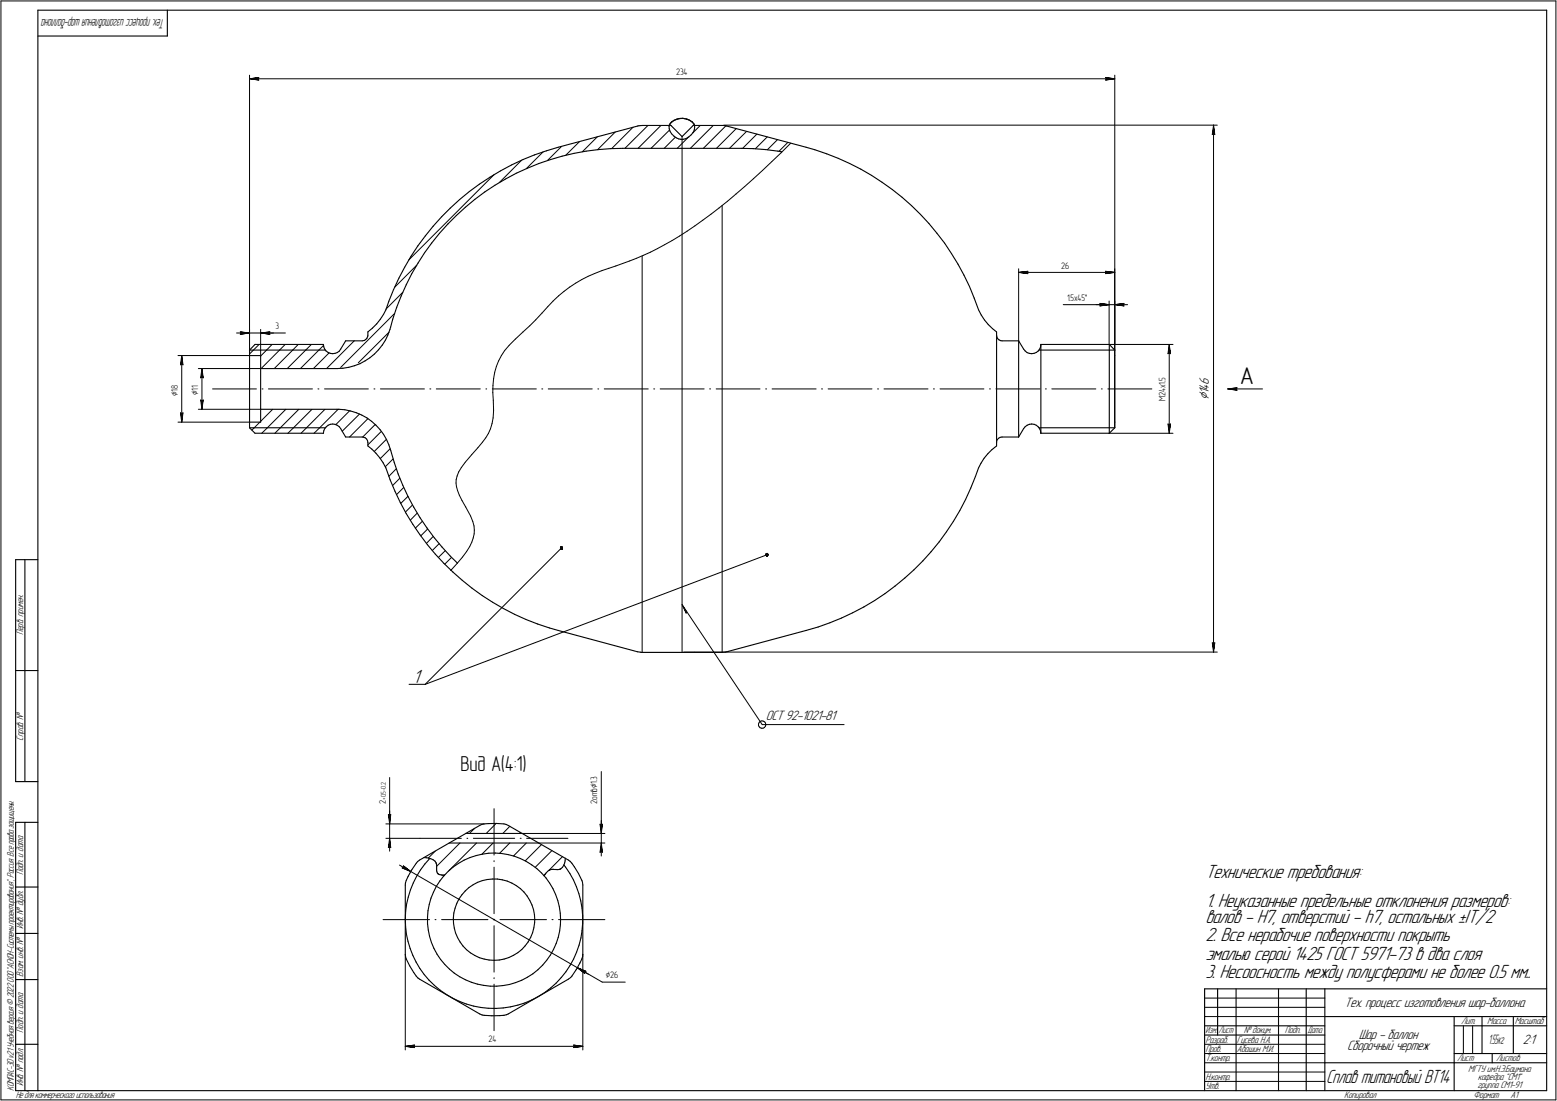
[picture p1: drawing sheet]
<svg xmlns="http://www.w3.org/2000/svg" width="842mm" height="595mm" viewBox="0 0 842 595" stroke-linecap="round" stroke-linejoin="round" font-family="sans-serif">
<g fill="none" stroke="#000" stroke-width=".59">
<path d="M20 6v584zM20 6h817zM20 19h71zM91 6v13zM837 6v584zM302 80l43-12zM345 68h1zM346 68h1zM347 68h16zM362 68v2zM362 70v1zM362 68h.1"/>
<path d="M362 67h.1M362 71l1 1zM363 67h-1zM363 68l6 6zM363 72l1 2zM363 66v1zM363 66l2-1zM364 74l2 1zM365 65l1-1zM366 75h1zM366 64h2zM367 75h1z"/>
<path d="M368 64h1zM368 75h1zM369 75h.1M369 75h1zM369 64h.1M369 64h1zM370 75h1zM370 64h1zM370 64h2zM371 75l2-1zM371 64l2 1zM372 64l1 1z"/>
<path d="M373 74l1-1zM373 65l1 1zM374 66l1 1zM375 68h16zM375 68l-6 6zM375 72l-1 1zM375 67l1 1zM375 70v2zM376 68h.1M376 68v1zM376 69l-1 1zM391 68h.1"/>
<path d="M391 68h2zM393 68l43 12zM436 80l5 1zM259 100l6-4zM265 96l6-4zM271 92l6-3zM273 97l6-3zM277 89l6-3zM279 94l6-3zM283 86l6-2zM285 91l6-3zM289 84l6-2z"/>
<path d="M291 88l7-2zM295 82l7-2zM298 86l6-2zM304 84l6-1zM310 83l7-1zM317 82l7-1zM324 81l6-1zM330 80h7zM337 80h32zM369 80h32zM401 80h7zM408 80l6 1z"/>
<path d="M414 81l7 1zM421 82h2zM441 81l6 2zM447 83l6 3zM453 86l7 2zM460 88l6 3zM466 91l5 4zM471 95l6 4zM477 99l6 3zM239 117l-5 5zM244 112l5-4zM244 112l-5 5z"/>
<path d="M247 117l5-5zM247 117l-5 4zM249 108l5-4zM252 112l5-4zM254 104l5-4zM257 108l5-4zM262 104l6-4zM268 100l5-3zM483 102l5 5zM488 107l5 4zM493 111l5 5zM498 116l4 5z"/>
<path d="M222 139l-3 5zM226 133l-4 6zM230 137l-4 5zM230 128l-4 5zM234 131l-4 6zM234 122l-4 6zM238 126l-4 5zM242 121l-4 5zM502 121l5 5zM507 126l4 5zM511 131l4 6zM515 137l3 6z"/>
<path d="M213 157l-3 6zM216 150l-3 7zM217 160l-2 6zM219 144l-3 6zM220 154l-3 6zM223 148l-3 6zM226 142l-3 6zM518 143l3 6zM521 149l3 6zM524 155l3 6zM199 179v2zM199 179l2-2z"/>
<path d="M201 177l3-2zM206 173l-2 2zM207 170l-1 3zM209 167l-2 3zM210 163l-1 4zM211 178l-1 3zM211 177v1zM212 172l-1 5zM215 166l-3 6zM527 161l2 6zM529 167l2 3zM531 170l1 3z"/>
<path d="M532 173l3 2zM535 175l2 3zM537 178l2 1zM539 179v2zM135 192v36zM135 192h6zM135 189v3zM135 189h41zM138 186l-3 3zM138 186h37zM141 199v22zM141 199h41z"/>
<path d="M141 192v7zM175 186v1zM175 187l1 2zM176 189v1zM176 190h1zM177 190l2 1zM179 191h1zM180 191h1zM181 191h1zM182 199h3zM182 191l1-1zM184 189l-1 1z"/>
<path d="M185 199h4zM187 184l-3 5zM187 184h9zM189 199l3-1zM192 198l3-1zM195 197l2-2zM196 184h1zM197 184h1zM197 195l3-2zM198 183v1zM199 182l-1 1zM199 181v1z"/>
<path d="M200 193l3-2zM205 189l-2 2zM207 187l-2 2zM208 184l-1 3zM210 181l-2 3zM539 181v1zM539 181v58zM539 182l1 1zM540 183v1zM540 184h1zM541 184h1zM542 184h9z"/>
<path d="M551 184l3 5zM551 184v52zM554 189v1zM554 190l1 1zM555 191h2zM557 191h1zM558 191h1zM559 191l1-1zM560 190h2zM562 189h41zM562 189v1zM563 188l-1 1z"/>
<path d="M563 186h37zM563 186v2zM563 186v48zM600 186l3 3zM600 186v48zM603 192v36zM603 189v3zM135 228h6zM135 228v3zM135 231l3 3zM135 231h41zM138 234h37z"/>
<path d="M141 221h41zM141 221v7zM175 233v1zM176 232l-1 1zM176 231l1-1zM176 231v1zM177 230l2-1zM179 229h1zM180 229h1zM181 229l1 1zM182 221h1zM182 230l1 1z"/>
<path d="M183 221h4zM183 231l1 1zM184 232l3 4zM187 221l3 1zM187 236h9zM190 222l3 1zM193 223l3 1zM196 224l2 2zM196 236h1zM197 236l1 1zM198 237h.1M198 237l1 1z"/>
<path d="M198 226l3 2zM199 238v1zM199 239v2zM201 228l2 2zM203 230l3 2zM206 232l1 3zM207 235l2 3zM209 238l1 2zM539 239h.1M539 239v2zM539 238v1zM540 237l1-1z"/>
<path d="M540 237l-1 1zM541 236h1zM542 236h9zM554 232l-3 4zM554 231l1-1zM554 231v1zM555 230l2-1zM557 229h1zM558 229h1zM559 229l1 1zM560 230l2 1zM562 231v1z"/>
<path d="M562 231h41zM562 232l1 1zM563 233v1zM563 234h37zM603 228v3zM603 231l-3 3zM199 241l2 2zM201 243l2 2zM203 245l2 2zM205 247l2 3zM207 250l2 3zM209 253l2 6z"/>
<path d="M210 240l1 4zM211 259l3 7zM211 244l2 6zM213 250l2 6zM215 256l3 6zM528 258l-3 6zM529 253l-1 5zM531 250l-2 3zM532 248l-1 2zM534 245l2-2zM534 245l-2 3zM536 243l3-2z"/>
<path d="M214 266l2 6zM216 272l4 6zM218 262l3 6zM220 278l3 5zM221 268l3 6zM224 274l3 6zM227 280l4 5zM519 276l-3 6zM522 270l-3 6zM525 264l-3 6zM223 283l4 6zM227 289l4 5z"/>
<path d="M231 285l4 6zM231 294l4 6zM235 291l4 5zM235 300l5 5zM239 296l5 5zM504 298l-5 5zM508 293l-4 5zM512 287l-4 6zM516 282l-4 5zM8 303v119zM8 303h12zM13 303v119z"/>
<path d="M240 305l5 4zM244 301l3 3zM245 309l5 5zM250 314l5 4zM255 318l6 4zM484 317l5-4zM489 313l5-5zM494 308l5-5zM261 322l5 4zM266 326l6 3zM272 329l6 3zM278 332l6 3z"/>
<path d="M284 335l7 2zM291 337l6 2zM297 339l5 2zM442 339l7-2zM449 337l6-3zM455 334l6-3zM461 331l6-3zM467 328l6-3zM473 325l6-4zM479 321l5-4zM302 341l43 11zM345 352l2 1z"/>
<path d="M347 353h.1M347 353h29zM376 353h15zM391 353l1-1zM392 352h1zM393 352l43-11zM436 341l6-2zM8 362h12zM8 422h12zM8 444v146zM8 444h12zM13 444v146z"/>
<path d="M243 456h49zM252 451h30zM259 446h1zM260 446l2-1zM262 445h2zM264 445h4zM268 445h5zM273 445l1 1zM274 446h1zM275 446l32 19zM8 479h12zM219 478v38z"/>
<path d="M219 477v1zM220 476l-1 1zM221 474l-1 2zM223 470l-2 4zM224 477l-2 4zM225 467l-2 3zM225 474l-1 3zM226 466l1-1zM226 466l-1 1zM227 465l32-19zM227 470l-2 4zM229 464h2z"/>
<path d="M230 467l-3 3zM231 464h1zM232 464h1zM232 464l-2 3zM233 464l1 1zM234 465h1zM235 465l1 1zM236 466h.1M236 479l-2 3zM236 467h.1M236 467v1zM236 468h.1"/>
<path d="M236 468v1zM236 469h.1M236 469v1zM236 470h.1M236 470v1zM236 471v1zM236 472h1zM237 472h.1M237 473h1zM238 476l-2 3zM238 473h1zM239 473h.1"/>
<path d="M240 473h.1M240 473l-2 3zM242 471l3-2zM242 471l-2 2zM245 469l3-2zM248 467l3-2zM251 465l3-1zM254 480l2-2zM254 464l4-2zM256 478l2-1zM258 462h3zM258 477l3-1z"/>
<path d="M261 476l3-1zM261 462l3-1zM264 475h2zM264 461h4zM266 475h3zM268 461h3zM269 475l3 1zM271 461l4 1zM272 476h2zM274 476l3 1zM275 462l3 1zM277 477l2 2z"/>
<path d="M278 463l3 1zM279 479l2 1zM281 464l4 2zM285 466l3 1zM288 467l2 2zM290 469l3 3zM293 472l2 2zM294 473h.1M295 473h-1zM295 474l2 3zM295 472v1zM296 471l1-1z"/>
<path d="M296 471l-1 1zM297 470h.1M297 477l2 3zM297 470h1zM298 470h1zM299 470h.1M300 470h.1M301 470h.1M301 470h1zM302 470h1zM303 470h.1M303 470l1-1z"/>
<path d="M305 468l1 1zM305 468l-1 1zM305 466v2zM306 465l-1 1zM306 464v1zM306 469l2 3zM307 465l1 1zM308 472l2 4zM308 466l1 1zM309 467l2 2zM310 476l2 3zM311 469l2 3z"/>
<path d="M312 479l1 4zM313 472l2 4zM315 476v1zM315 477v1zM315 478v38zM219 497v4zM219 493v4zM220 489l-1 4zM221 485l-1 4zM222 481l-1 4zM231 496v3zM231 499l1 4z"/>
<path d="M231 492v4zM232 489l-1 3zM233 485l-1 4zM234 482l-1 3zM245 496v3zM245 499l1 3zM245 494v2zM246 491l-1 3zM247 488l-1 3zM248 486l-1 2zM250 484l-2 2zM252 482l2-2z"/>
<path d="M252 482l-2 2zM281 480l2 2zM283 482l2 2zM285 484l2 3zM287 487l1 2zM288 489l1 3zM289 492v2zM289 494v3zM289 499v3zM289 497v2zM299 480l1 3zM300 483l2 4z"/>
<path d="M302 487l1 3zM303 490v4zM303 494v3zM303 500v3zM303 497v3zM313 483l1 4zM314 487l1 4zM315 491v4zM315 499v4zM315 495v4zM8 505h12zM219 516v1z"/>
<path d="M219 501l1 4zM219 517l1 1zM220 518l2 4zM220 505l1 4zM221 509l1 4zM222 513l1 3zM223 516l2 4zM232 503v3zM232 506l1 3zM233 509l2 4zM235 513l1 3zM236 516l2 3z"/>
<path d="M238 519l3 2zM246 502v2zM246 504l1 3zM247 507l2 2zM249 509l1 2zM250 511l2 2zM252 513l2 2zM254 515l3 1zM257 516l2 2zM259 518h3zM262 518l2 1zM264 519h3z"/>
<path d="M267 519h3zM270 519l3-1zM273 518h2zM275 518l3-2zM278 516l2-1zM280 515l2-2zM284 511l-2 2zM286 509l-2 2zM287 507l-1 2zM288 504l-1 3zM289 502l-1 2zM296 519l-3 3z"/>
<path d="M298 516l-2 3zM299 513l-1 3zM301 510l-2 3zM302 507l-1 3zM303 503l-1 4zM310 518l-2 4zM312 515l-2 3zM313 511l-1 4zM314 507l-1 4zM315 518l-1 2zM315 503l-1 4zM315 517v1z"/>
<path d="M315 516v1zM8 530h12zM222 522l2 4zM224 526l1 2zM225 520l2 3zM225 528l1 1zM226 529h1zM227 529l32 19zM227 523l2 4zM229 527l3 3zM232 530l3 3zM235 533l3 2z"/>
<path d="M238 535l3 3zM241 521l2 3zM241 538l4 2zM243 524l3 2zM245 540l3 1zM246 526l3 2zM249 528l3 2zM252 530l3 1zM255 531l3 1zM258 532l4 1zM262 533h3zM265 533h4z"/>
<path d="M269 533h3zM272 533l4-1zM276 532l3-1zM279 531l3-1zM282 530l3-2zM285 528l3-2zM288 526l3-2zM291 524l2-2zM291 539l4-2zM295 537l3-3zM298 534l3-3zM304 528l-3 3z"/>
<path d="M306 525l-2 3zM307 529l2-1zM308 522l-2 3zM309 528h.1M312 524l-3 4zM314 520l-2 4zM652 535h185zM652 535v55zM659 535v24zM669 535v55zM691 535v55zM706 535v55z"/>
<path d="M717 535v55zM248 541l4 2zM252 543l4 1zM256 544l4 1zM259 548l2 1zM260 545h4zM261 549h1zM262 549h4zM264 545h4zM266 549h4zM268 545h4zM270 549h3z"/>
<path d="M272 545l4-1zM273 549l1-1zM274 548h1zM275 548l32-19zM276 544l4-1zM280 543l4-1zM284 542l4-1zM288 541l3-2zM652 554h65zM652 559h65zM717 549h120zM786 549v41z"/>
<path d="M786 554h16zM802 549v20zM802 554h35zM818 549v20zM8 564h12zM717 574h69zM786 574h51zM786 569h51zM807 569v5zM8 590h12zM20 590h817z"/>
</g>
<g fill="none" stroke="#000" stroke-width=".54">
<path d="M1 1v594zM1 1h841zM842 1v594zM135 43l5-1zM135 43h5zM135 43h468zM135 41v190zM139 43h1zM140 42l-1 1zM598 43h5zM598 42v1zM598 42l5 1z"/>
<path d="M598 43h.1M603 41v190zM342 69l-11 11zM369 74v279zM375 72l4-4zM391 68h267zM409 72l-7 8zM656 73v-1zM656 68l1 5zM656 72l1 1zM656 68v5zM656 68v284z"/>
<path d="M270 99l12-12zM285 91l9-9zM296 87l8-8zM306 84l7-7zM315 82l8-8zM323 81l10-10zM338 80l12-12zM345 80l12-12zM352 80l10-10zM359 80l6-6zM366 80l6-6zM373 80l13-12z"/>
<path d="M380 80l13-12zM388 80l10-10zM395 80l9-9zM408 97l4-5zM409 80l6-6zM412 92l5-5zM415 81l6-6zM417 87l5-4zM421 82l5-5zM422 83l6-6zM380 119l4-3zM384 116l5-4z"/>
<path d="M389 112l4-3zM391 111v242zM393 109l5-4zM398 105l5-4zM403 101l5-4zM344 140l4-2zM347 138v215zM348 138l4-2zM352 136l4-2zM356 134l3-2zM359 132l4-2zM363 130l5-2z"/>
<path d="M368 128l4-3zM372 125l4-3zM376 122l4-3zM213 155l12-12zM221 141l46-47zM302 160l3-3zM305 157l3-2zM308 155l3-2zM311 153l4-2zM315 151l3-2zM318 149l4-1zM322 148l3-2z"/>
<path d="M325 146l4-1zM329 145l4-1zM333 144l4-2zM337 142l4-1zM341 141l3-1zM551 147h5zM551 147l5 1zM551 147h52zM551 145v39zM555 147l1 1zM556 147h-1zM598 148l5-1z"/>
<path d="M598 147h.1M598 147h5zM598 147v1zM603 145v44zM130 179l5 1zM130 179v1zM135 178v11zM141 178v14zM146 179l-1 1zM209 167l9-9zM283 179l4-3zM290 173l-3 3z"/>
<path d="M293 169l-3 4zM296 166l-3 3zM299 163l3-3zM299 163l-3 3zM575 165h25zM593 165h7zM595 164l5 1zM595 164v1zM595 165h5zM595 165h.1M600 165h3zM600 163v23z"/>
<path d="M603 165h5zM603 165l5-1zM603 165h7zM603 163v23zM607 165h1zM608 164l-1 1zM96 192h39zM98 197h.1M98 192l1 5zM98 197h1zM98 192v5zM98 192v36z"/>
<path d="M107 199h34zM109 199l1 5zM109 199v5zM109 199v22zM128 180h7zM130 181l5-1zM130 180v1zM135 180h6zM135 191l2-2zM137 189l3-3zM141 180l5 1zM141 180l5-1z"/>
<path d="M141 180h7zM141 180h13zM141 192l3-3zM141 199l10-10zM145 180l1 1zM147 186l-3 3zM148 199l10-10zM151 189l3-3zM155 199l10-10zM161 186l-3 3zM162 199l10-10zM165 189l3-3z"/>
<path d="M170 199l8-8zM172 189l3-2zM177 199l15-15zM184 199l29-30zM194 196l16-16zM268 198v3zM270 195l-2 3zM271 192l-1 3zM273 190l-2 2zM275 187l-2 3zM279 183l4-4zM279 183l-4 4z"/>
<path d="M600 186h34zM632 191h.1M632 186l1 5zM632 191h1zM632 186v5zM632 186v48zM109 216v5zM109 216v1zM109 204h.1M109 217l1-1zM109 204h1zM110 216l-1 5z"/>
<path d="M115 210h24zM142 210h.1M145 210h24zM172 210h.1M176 210h23zM202 210h1zM206 210h24zM232 210h1zM236 210h24zM263 210h.1M266 210h24zM267 212v4z"/>
<path d="M267 208v4zM267 216v6zM267 205v3zM268 201l-1 4zM293 210h1zM297 210h23zM323 210h1zM327 210h24zM354 210h.1M357 210h24zM384 210h.1M387 210h24z"/>
<path d="M414 210h1zM418 210h23zM444 210h1zM448 210h24zM475 210h.1M478 210h24zM505 210h.1M508 210h24zM535 210h1zM539 210h23zM565 210h1zM569 210h24z"/>
<path d="M596 210h.1M599 210h24zM664 210h5zM664 210l5 1zM664 210h19zM669 210v1zM669 210h.1M96 228h39zM98 223v5zM98 223v1zM98 224l1-1zM99 223l-1 5z"/>
<path d="M107 221h34zM136 232l1-1zM137 231l4-3zM141 228l6-7zM142 234l3-3zM145 231l10-10zM149 234l3-3zM152 231l10-10zM156 234l3-3zM159 231l10-10zM163 234l3-3zM166 231l10-10z"/>
<path d="M170 234l3-3zM173 231l10-10zM185 233l9-9zM189 222l-7 8zM196 236l7-7zM199 226l-10 10zM261 239l-3 3zM263 237l-2 2zM264 234l-1 3zM265 232l-1 2zM266 229l-1 3zM267 226l-1 3z"/>
<path d="M267 222v4zM600 234h34zM632 229v5zM632 229v1zM632 230l1-1zM633 229l-1 5zM199 240l7-7zM202 244l7-7zM206 248l5-5zM208 252l5-4zM214 253l-4 4zM216 258l-4 5z"/>
<path d="M247 259v2zM247 257v2zM248 255l-1 2zM250 253l-2 2zM252 250l-2 3zM255 246l-3 4zM258 242l-3 4zM214 267l4-4zM217 272l4-4zM219 277l4-4zM226 277l-4 4zM247 261v2z"/>
<path d="M247 263v2zM247 265l1 3zM248 268l2 3zM250 271l2 3zM252 274l3 5zM255 279l1 3zM225 285l3-3zM228 290l3-4zM234 298l3-4zM234 290l-3 4zM252 298l-2 3zM254 295l-2 3z"/>
<path d="M255 293l-1 2zM256 282v2zM256 291l-1 2zM256 284l1 3zM256 289v2zM257 287l-1 2zM237 301l4-3zM241 305l3-4zM244 308h.1M247 304l-3 4zM250 301l-3 3zM369 327l2 4z"/>
<path d="M369 327l43 65zM371 331h.1M370 352h288zM656 347v5zM656 347v1zM656 348l1-1zM657 347l-1 5zM221 370h9zM230 370l74-74zM230 370l185-70zM410 392l1 1zM410 391v1z"/>
<path d="M411 393h.1M411 390h.1M411 390l-1 1zM411 393l1 1zM411 390h1zM412 394h1zM412 390h1zM412 392h45zM413 394v-1zM413 390h1zM414 390v1zM414 393h-1z"/>
<path d="M414 391v1zM414 392v1zM414 392h.1M325 417v34zM211 438v7zM211 420v25zM267 437v25zM209 453h18zM209 445h53zM210 458h1zM210 440l1 1zM210 440l1 5z"/>
<path d="M211 453l-1 5zM211 458h.1M211 453v5zM211 453v7zM211 441v-1zM211 445v8zM211 440v5zM227 453h23zM253 453h.1M254 451l3-3zM256 453h22zM268 445l-5 6z"/>
<path d="M276 456l-6 5zM276 447l-4 4zM281 453h1zM281 450v1zM282 451h45zM285 456l-7 7zM285 453h22zM292 456h35zM325 446h.1M325 446v5zM325 446h1zM325 443v8z"/>
<path d="M325 456v5zM325 456l1 5zM325 456v7zM325 451v5zM326 446l-1 5zM216 468l6 3zM218 469h.1M218 469l4 2zM218 468l4 3zM218 468v1zM222 471l90 52zM232 464l3-4z"/>
<path d="M236 468l13-12zM240 473h1zM243 470l15-14zM261 462l6-6zM267 469v25zM267 465v1zM284 465l9-8zM289 469l10-9zM294 473l1-1zM304 463l-7 7zM325 461v-1zM325 460l1 1z"/>
<path d="M207 497h25zM235 497h1zM239 497h25zM267 497h.1M270 497h26zM299 497h.1M302 497h25zM219 516v52zM267 500v25zM315 516v52zM267 532v25zM267 528v1z"/>
<path d="M312 523l4 3zM312 523l5 2zM312 523l6 4zM312 523l14 8zM316 525v1zM316 525h1zM326 531h12zM652 539h65zM652 544h65zM652 549h65zM791 554v15zM796 554v15z"/>
<path d="M219 566l5-1zM219 566h5zM219 566h96zM224 566h.1M224 565v1zM310 566h5zM310 565l1 1zM310 565l5 1zM311 566h-1zM652 564h65zM652 569h65zM652 574h65z"/>
<path d="M652 579h65zM1 595h841zM652 585h65z"/>
</g>
<g fill="#000" stroke="#000" stroke-width=".54">
<path d="M135 43h4zM136 43h4zM136 43h4zM137 43h3zM137 43h3zM138 43h2zM139 43h1zM139 43h1z"/>
<path d="M139 42h1zM139 42h1zM138 42h2zM137 42h3zM137 42h3zM136 42h4zM136 43h4z"/>
<path d="M598 42h1zM598 42h1zM598 42h2zM598 42h2zM598 42h3zM598 42h4zM598 43h4z"/>
<path d="M598 43h5zM598 43h4zM598 43h4zM598 43h3zM598 43h2zM598 43h2zM598 43h1zM598 43h1z"/>
<path d="M656 70h1zM656 70h1zM656 70h1zM656 71h1zM656 71h1zM656 71h1zM656 71h1zM656 71h1zM656 71h1zM656 71h1zM656 71h1zM656 71h1zM656 71h1zM656 71h1zM656 71h1zM656 72h1zM656 72h1zM656 72h1zM656 72h1zM656 72h1zM656 72h1zM656 72h1zM656 72h1zM656 72h1z"/>
<path d="M551 147h4zM552 147h3zM552 147h4zM553 147h3zM553 148h3zM554 148h2zM555 148h1zM555 148h1z"/>
<path d="M555 147h1zM555 147h1zM554 147h2zM553 147h3zM552 147h4zM552 147h3z"/>
<path d="M598 147h1zM598 147h1zM598 147h2zM598 147h3zM598 147h4zM598 147h4z"/>
<path d="M598 147h5zM598 147h4zM598 147h4zM598 147h3zM598 148h2zM598 148h2zM598 148h1zM598 148h1z"/>
<path d="M130 179h1zM130 180h1zM130 180h2zM130 180h3zM130 180h4zM130 180h4z"/>
<path d="M145 179h1zM145 180h1zM144 180h2zM143 180h3zM142 180h4zM142 180h4z"/>
<path d="M595 164h1zM595 164h1zM595 164h2zM595 164h2zM595 164h3zM595 165h4zM595 165h4z"/>
<path d="M595 165h5zM595 165h4zM595 165h4zM595 165h3zM595 165h2zM595 165h2zM595 165h1zM595 165h1z"/>
<path d="M603 165h4zM604 165h3zM604 165h4zM605 165h3zM605 165h3zM606 165h2zM607 165h1zM607 165h1z"/>
<path d="M607 164h1zM607 164h1zM606 164h2zM605 164h3zM605 164h3zM604 165h4zM604 165h3z"/>
<path d="M98 195h1zM98 195h1zM98 195h1zM98 195h1zM98 195h1zM98 195h1zM98 195h1zM98 195h1zM98 195h1zM98 195h1zM98 196h1zM98 196h1zM98 196h1zM98 196h1zM98 196h1zM98 196h1zM98 196h1zM98 196h1zM98 196h1zM98 196h1zM98 196h1zM98 197h1zM98 197h1zM98 197h1zM98 197h1z"/>
<path d="M109 202h1zM109 202h1zM109 202h1zM109 202h1zM109 202h1zM109 202h1zM109 202h1zM109 202h1zM109 202h1zM109 203h1zM109 203h1zM109 203h1zM109 203h1zM109 203h1zM109 203h1zM109 203h1zM109 203h1zM109 203h1zM109 203h1zM109 203h1zM109 203h1zM109 204h1zM109 204h1zM109 204h1zM109 204h1zM109 204h1z"/>
<path d="M130 180h5zM130 180h4zM130 180h4zM130 180h3zM130 180h3zM130 180h2zM130 181h1zM130 181h1z"/>
<path d="M141 180h4zM142 180h4zM142 180h4zM143 180h3zM144 180h2zM144 180h2zM145 181h1zM145 181h1z"/>
<path d="M632 189h1zM632 189h1zM632 189h1zM632 189h1zM632 189h1zM632 189h1zM632 189h1zM632 189h1zM632 189h1zM632 189h1zM632 190h1zM632 190h1zM632 190h1zM632 190h1zM632 190h1zM632 190h1zM632 190h1zM632 190h1zM632 190h1zM632 190h1zM632 190h1zM632 190h1zM632 191h1zM632 191h1z"/>
<path d="M109 217h1zM109 217h1zM109 217h1zM109 217h1zM109 217h1zM109 217h1zM109 217h1zM109 217h1zM109 217h1zM109 217h1zM109 217h1zM109 218h1zM109 218h1zM109 218h1zM109 218h1zM109 218h1zM109 218h1zM109 218h1zM109 218h1zM109 218h1zM109 218h1zM109 218h1zM109 218h1zM109 219h1zM109 219h1zM109 219h1z"/>
<path d="M664 210h5zM665 210h4zM665 210h4zM666 210h3zM667 211h2zM667 211h2zM668 211h1zM668 211h1z"/>
<path d="M668 210h1zM668 210h1zM667 210h2zM666 210h3zM665 210h4zM665 210h4z"/>
<path d="M98 224h1zM98 224h1zM98 224h1zM98 224h1zM98 224h1zM98 224h1zM98 224h1zM98 224h1zM98 224h1zM98 224h1zM98 224h1zM98 225h1zM98 225h1zM98 225h1zM98 225h1zM98 225h1zM98 225h1zM98 225h1zM98 225h1zM98 225h1zM98 225h1zM98 225h1zM98 225h1zM98 226h1zM98 226h1z"/>
<path d="M632 230h1zM632 230h1zM632 230h1zM632 230h1zM632 230h1zM632 230h1zM632 230h1zM632 230h1zM632 230h1zM632 230h1zM632 231h1zM632 231h1zM632 231h1zM632 231h1zM632 231h1zM632 231h1zM632 231h1zM632 231h1zM632 231h1zM632 231h1zM632 231h1zM632 231h1zM632 232h1zM632 232h1z"/>
<path d="M303 295h1zM303 296h1zM303 296h1zM303 296h1zM303 296h1zM303 296h1zM303 296h1zM303 296h1zM303 296h1zM303 296h1zM303 296h1zM303 296h1zM303 297h1zM303 297h1zM303 297h1zM303 297h1zM303 297h1zM303 297h1z"/>
<path d="M414 299h1zM414 299h1zM414 299h1zM414 299h1zM414 300h2zM414 300h2zM414 300h2zM414 300h2zM414 300h2zM414 300h2zM414 300h2zM414 300h1zM414 300h1zM414 300h1zM414 300h1zM414 300h1zM414 301h1z"/>
<path d="M370 329h1zM370 329h1zM370 329h1zM370 329h1zM370 330h1zM370 330h1zM370 330h1zM370 330h1zM370 330h1zM370 330h1z"/>
<path d="M656 348h1zM656 348h1zM656 348h1zM656 348h1zM656 348h1zM656 348h1zM656 348h1zM656 349h1zM656 349h1zM656 349h1zM656 349h1zM656 349h1zM656 349h1zM656 349h1zM656 349h1zM656 349h1zM656 349h1zM656 349h1zM656 350h1zM656 350h1zM656 350h1zM656 350h1zM656 350h1zM656 350h1z"/>
<path d="M210 441h1zM210 441h1zM210 441h1zM210 441h1zM210 441h1zM210 441h1zM210 441h1zM210 441h1zM210 441h1zM210 441h1zM210 442h1zM210 442h1zM210 442h1zM210 442h1zM210 442h1zM210 442h1zM210 442h1zM210 442h1zM210 442h1z"/>
<path d="M210 456h1zM210 456h1zM210 456h1zM210 457h1zM210 457h1zM210 457h1zM210 457h1zM210 457h1zM210 457h1zM210 457h1zM210 457h1zM210 457h1zM210 457h1zM210 457h1zM210 457h1zM210 458h1zM210 458h1zM210 458h1zM210 458h1z"/>
<path d="M325 459h1zM325 459h1zM325 459h1zM325 459h1zM325 459h1zM325 459h1zM325 459h1zM325 459h1zM325 459h1zM325 459h1zM325 459h1zM325 459h1zM325 460h1zM325 460h1zM325 460h1zM325 460h1zM325 460h1zM325 460h1zM325 460h1zM325 460h1zM325 460h1z"/>
<path d="M325 446h1zM325 446h1zM325 446h1zM325 446h1zM325 446h1zM325 446h1zM325 446h1zM325 447h1zM325 447h1zM325 447h1zM325 447h1zM325 447h1zM325 447h1zM325 447h1zM325 447h1zM325 447h1zM325 447h1zM325 447h1zM325 447h1zM325 448h1zM325 448h1z"/>
<path d="M218 469h1zM218 469h1zM218 469h1zM218 469h1zM218 469h1zM218 469h1zM219 470h1zM219 470h1zM219 470h1zM219 470h1zM219 470h1zM220 470h1zM220 470h1zM220 470h1z"/>
<path d="M218 468h1zM218 468h1zM218 469h1zM218 469h1zM218 469h1zM218 469h1zM218 469h1zM218 469h1zM219 469h1zM219 469h1zM219 469h1zM219 469h1zM219 469h1zM219 469h1zM220 470h1zM220 470h1zM220 470h1zM220 470h1z"/>
<path d="M313 524h1zM313 524h1zM314 524h1zM314 524h1zM314 524h1zM314 524h1zM314 524h1zM315 524h1zM315 525h1zM315 525h1zM315 525h1zM315 525h1zM315 525h2zM315 525h2zM316 525h1zM316 525h1zM316 525h1z"/>
<path d="M313 524h1zM313 524h1zM314 524h1zM314 525h1zM314 525h1zM314 525h1zM314 525h1zM315 525h1zM315 525h1zM315 525h1zM315 525h1zM315 525h1zM315 525h1zM315 526h1z"/>
<path d="M219 566h5zM220 566h4zM220 566h4zM221 566h3zM222 566h2zM222 566h2zM223 566h1z"/>
<path d="M223 565h1zM222 565h2zM222 565h2zM221 565h3zM220 565h4zM220 565h4z"/>
<path d="M310 565h1zM310 565h1zM310 565h2zM310 565h3zM311 565h2zM311 565h3zM311 565h4z"/>
<path d="M311 566h4zM311 566h4zM311 566h3zM311 566h2zM310 566h3zM310 566h2zM310 566h1zM310 566h1z"/>
</g>
<text font-size="13.1" x="671" y="208">A</text>
<text font-size="11.7" x="249" y="417">Вид А(4:1)</text>
<g font-size="10.9">
<text x="223" y="369">1</text>
<text x="652" y="474">Технические требования:</text>
<text x="652" y="490">1. Неуказанные предельные отклонения размеров:</text>
<text x="652" y="499">валов - H7, отверстий - h7, остальных ±IT/2</text>
<text x="652" y="509">2. Все нерабочие поверхности покрыть</text>
<text x="652" y="519">эмалью серой 1425 ГОСТ 5971-73 в два слоя</text>
<text x="652" y="529">3. Несоосность между полусферами не более 0.5 мм..</text>
</g>
<text font-size="10.8" x="717" y="585">Сплав титановый ВТ14</text>
<text font-size="8.5" x="654" y="216" transform="rotate(-90 654 216)">Ç146</text>
<g font-size="7.8">
<text x="414" y="389">ОСТ 92-1021-81</text>
<text x="727" y="544">Тех. процесс изготовления шар-баллона</text>
<text x="735" y="561">Шар - баллон</text>
<text x="729" y="568">Сборочный чертеж</text>
<text x="824" y="564">2:1</text>
</g>
<g font-size="7.5">
<text x="89" y="10" transform="rotate(180 89 10)">Тех. процессизготовленияшар-баллона</text>
<text x="805" y="564">1.55кг</text>
</g>
<g font-size="5.5">
<text x="96" y="214" transform="rotate(-90 96 214)">Ç18</text>
<text x="107" y="214" transform="rotate(-90 107 214)">Ç11</text>
<text x="328" y="529">Ç26</text>
</g>
<g font-size="5.4">
<text x="13" y="343" transform="rotate(-90 13 343)">Перв. примен.</text>
<text x="13" y="400" transform="rotate(-90 13 400)">Справ. №</text>
<text x="13" y="473" transform="rotate(-90 13 473)">Подп. и дата</text>
<text x="13" y="502" transform="rotate(-90 13 502)">Инв. № дубл.</text>
<text x="13" y="528" transform="rotate(-90 13 528)">Взам. инв. №</text>
<text x="790" y="554">Лит.</text>
<text x="804" y="554">Масса</text>
<text x="819" y="554">Масштаб</text>
<text x="13" y="558" transform="rotate(-90 13 558)">Подп. и дата</text>
<text x="652" y="564">Разраб.</text>
<text x="669" y="564">Гусева Н.А.</text>
<text x="673" y="559">№ докум.</text>
<text x="695" y="559">Подп.</text>
<text x="652" y="569">Пров.</text>
<text x="669" y="569">Абашин М.И.</text>
<text x="652" y="574">Т.контр.</text>
<text x="788" y="574">Лист</text>
<text x="809" y="574">Листов</text>
<text x="794" y="579">МГТУ им.Н.Э.Баумана</text>
<text x="13" y="587" transform="rotate(-90 13 587)">Инв. № подл.</text>
<text x="652" y="584">Н.контр.</text>
<text x="799" y="588">группа СМ1-91</text>
<text x="799" y="584">кафедра &quot;СМ1&quot;</text>
<text x="7" y="590" transform="rotate(-90 7 590)">КОМПАС-3Dv21 Учебнаяверсия©2022ООО&quot;АСКОН-Системыпроектирования&quot;, Россия. Всеправазащищены.</text>
<text x="8" y="594">Недлякоммерческогоиспользования</text>
<text x="652" y="589">Утв.</text>
<text x="727" y="594">Копировал</text>
<text x="797" y="594">Формат</text>
<text x="817" y="594">A1</text>
</g>
<g font-size="5.3">
<text x="652" y="559">Изм.</text>
<text x="659" y="559">Лист</text>
<text x="707" y="559">Дата</text>
</g>
<g font-size="5.1">
<text x="366" y="41">234</text>
<text x="574" y="145">26</text>
<text x="577" y="163">1.5x45Å</text>
<text x="149" y="178">3</text>
<text x="630" y="217" transform="rotate(-90 630 217)">M24x1.5</text>
<text x="209" y="434" transform="rotate(-90 209 434)">2</text>
<text x="323" y="435" transform="rotate(-90 323 435)">2отвÇ1.3</text>
<text x="264" y="563">24</text>
</g>
<text font-size="3.7" x="209" y="432" transform="rotate(-90 209 432)">+0.5-0.2</text>
</svg>
